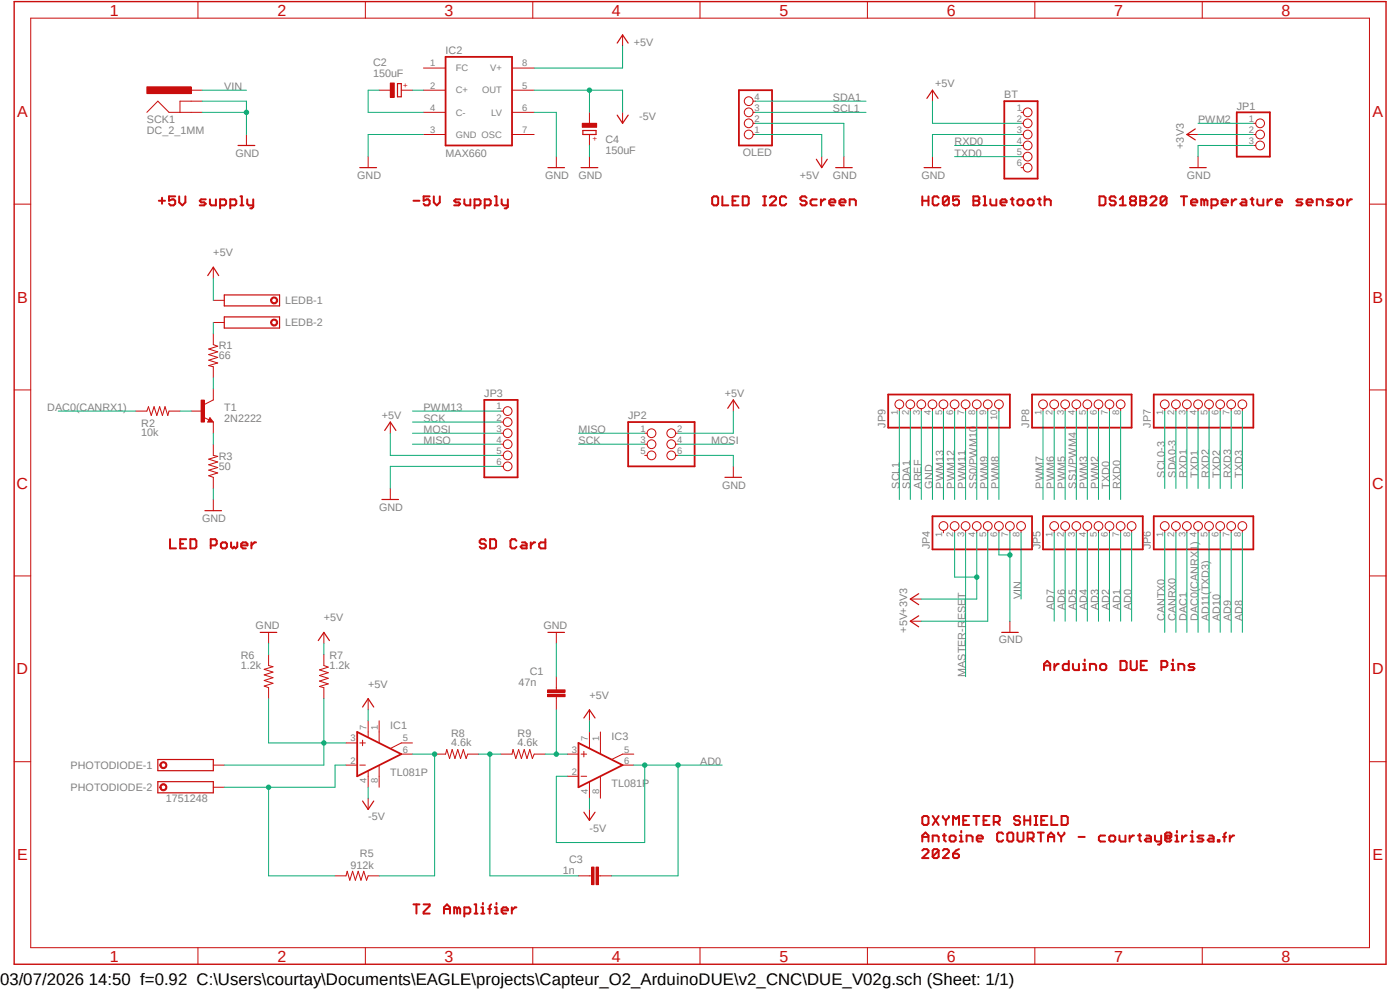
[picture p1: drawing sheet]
<svg xmlns="http://www.w3.org/2000/svg" width="297mm" height="210mm" viewBox="0 0 297 210" stroke-linecap="round" stroke-linejoin="round" font-family="sans-serif">
<path d="M2.7 0l291.7 204.9M294.4 0l-291.7 204.9" fill="none" stroke="#fff" stroke-width=".21"/>
<g fill="none" stroke="#c90d0c" stroke-width=".42">
<path d="M33.7 42.6h1.3M34.4 42v1.2M37.2 41.7h-1.3v.9l.6-.3h.3l.4 .3v.6l-.4 .4h-.6l-.3-.4M38 41.7v1.2l.7 .7 .6-.7v-1.2M43.6 42.3h-.9l-.3 .3 .3 .3h.6l.3 .3-.3 .4h-.9M44.5 42.3v.9l.3 .4h1v-1.3M46.7 43.6h.9l.4-.4v-.6l-.4-.3h-.9v1.9M48.9 43.6h.9l.3-.4v-.6l-.3-.3h-.9v1.9M51 43.6h.6M51 41.7h.3v1.9M52.5 42.3v.9l.2 .4h1M53.7 42.3v1.6l-.3 .3h-.3"/>
<path d="M87.7 42.6h1.3M91.1 41.7h-1.2v.9l.6-.3h.3l.3 .3v.6l-.3 .4h-.6l-.3-.4M92 41.7v1.2l.7 .7 .6-.7v-1.2M97.6 42.3h-.9l-.3 .3 .3 .3h.6l.3 .3-.3 .4h-.9M98.5 42.3v.9l.3 .4h1v-1.3M100.7 43.6h.9l.3-.4v-.6l-.3-.3h-.9v1.9M102.8 43.6h1l.3-.4v-.6l-.3-.3h-1v1.9M105 41.7h.3v1.9M105 43.6h.6M106.4 42.3v.9l.4 .4h.9M107.7 42.3v1.6l-.3 .3h-.3M151.1 42l.3-.3h.7l.3 .3v1.2l-.3 .4h-.7l-.3-.4z"/>
<path d="M153.2 41.7v1.9h1.3M155.4 42.6h.6M156.7 41.7h-1.3v1.9h1.3M157.6 41.7h.9l.3 .3v1.2l-.3 .4h-.9zM161.9 43.6h.6M161.9 41.7h.6M162.2 41.7v1.9M163.3 42l.4-.3h.6l.3 .3v.3l-1.3 1.3h1.3M166.8 42l-.3-.3h-.7l-.3 .3v1.2l.3 .4h.7l.3-.4M171.1 42l-.3-.3h-.7l-.3 .3v.3l.3 .3h.7l.3 .3v.3l-.3 .4h-.7l-.3-.4M173.3 42.3h-1l-.3 .3v.6l.3 .4h1M174.2 42.3v1.3"/>
<path d="M175.1 42.3h-.3l-.6 .6M175.9 42.9h1.3v-.3l-.3-.3h-.6l-.4 .3v.6l.4 .4h.6M178.1 42.9h1.3v-.3l-.3-.3h-.7l-.3 .3v.6l.3 .4h.7M180.3 43.6v-1.3h.9l.4 .3v1M195.7 42.6h1.3M195.7 41.7v1.9M197 41.7v1.9M199.1 42l-.3-.3h-.6l-.3 .3v1.2l.3 .4h.6l.3-.4M201.3 42v1.2l-.3 .4h-.7l-.3-.4M201.3 42l-.3-.3h-.7l-.3 .3v1.2M201.3 42l-1.3 1.2M203.5 41.7h-1.3v.9l.6-.3h.3l.4 .3v.6l-.4 .4h-.6l-.3-.4"/>
<path d="M206.5 41.7h1l.3 .3v.3l-.3 .3 .3 .3v.3l-.3 .4h-1zM206.5 42.6h1M208.7 43.6h.6M208.7 41.7h.3v1.9M210.1 42.3v.9l.3 .4h1v-1.3M212.3 42.9h1.2v-.3l-.3-.3h-.6l-.3 .3v.6l.3 .4h.6M214.4 42.3h.7M214.8 42v1.2l.3 .4M215.9 42.6l.3-.3h.6l.3 .3v.6l-.3 .4h-.6l-.3-.4zM218 42.6l.4-.3h.6l.3 .3v.6l-.3 .4h-.6l-.4-.4zM220.2 42.3h.6M220.5 42v1.2l.3 .4"/>
<path d="M221.6 42.6l.4-.3h.6l.3 .3v1M221.6 41.7v1.9M233.3 41.7h.9l.3 .3v1.2l-.3 .4h-.9zM236.7 42l-.3-.3h-.7l-.3 .3v.3l.3 .3h.7l.3 .3v.3l-.3 .4h-.7l-.3-.4M237.6 43.6h1.2M237.6 42.3l.6-.6v1.9M240 42.6l-.3-.3v-.3l.3-.3h.7l.3 .3v.3l-.3 .3M240 42.6l-.3 .3v.3l.3 .4h.7l.3-.4v-.3l-.3-.3M240 42.6h.7M241.9 41.7h1l.3 .3v.3l-.3 .3 .3 .3v.3l-.3 .4h-1zM241.9 42.6h1M244.1 42l.3-.3h.6l.3 .3v.3l-1.2 1.3h1.2"/>
<path d="M247.5 42v1.2l-.3 .4h-.7l-.3-.4M247.5 42l-.3-.3h-.7l-.3 .3v1.2M247.5 42l-1.3 1.2M250.5 41.7h1.3M251.2 41.7v1.9M252.7 42.9h1.3v-.3l-.3-.3h-.7l-.3 .3v.6l.3 .4h.7M255.5 42.6l-.3-.3h-.4v1.3M255.5 42.6v1M255.5 42.6l.3-.3 .4 .3v1M257 43.6h1l.3-.4v-.6l-.3-.3h-1v1.9M259.2 42.9h1.3v-.3l-.4-.3h-.6l-.3 .3v.6l.3 .4h.6M261.3 42.3v1.3"/>
<path d="M262.3 42.3h-.3l-.7 .6M263.5 42.3h.6l.3 .3v1h-.9l-.4-.4 .4-.3h.9M265.3 42.3h.6M265.6 42v1.2l.3 .4M266.7 42.3v.9l.4 .4h.9v-1.3M268.9 42.3v1.3M269.9 42.3h-.4l-.6 .6M270.7 42.9h1.3v-.3l-.3-.3h-.7l-.3 .3v.6l.3 .4h.7M276.3 42.3h-1l-.3 .3 .3 .3h.7l.3 .3-.3 .4h-1M277.2 42.9h1.3v-.3l-.3-.3h-.7l-.3 .3v.6l.3 .4h.7M279.4 43.6v-1.3h.9l.3 .3v1M282.8 42.3h-.9l-.4 .3 .4 .3h.6l.3 .3-.3 .4h-1"/>
<path d="M283.7 42.6l.3-.3h.6l.3 .3v.6l-.3 .4h-.6l-.3-.4zM285.8 42.3v1.3M286.8 42.3h-.3l-.7 .6M36.1 114.4v1.9h1.2M38.2 115.4h.7M39.5 114.4h-1.3v1.9h1.3M40.4 114.4h1l.3 .3v1.3l-.3 .3h-1zM44.7 115.7h1l.3-.3v-.7l-.3-.3h-1v1.9M46.9 115.4l.3-.3h.6l.3 .3v.6l-.3 .3h-.6l-.3-.3zM49 115.1v.9l.4 .3 .3-.3 .3 .3 .3-.3v-.9M51.2 115.7h1.3v-.3l-.3-.3h-.7l-.3 .3v.6l.3 .3h.7M53.3 115.1v1.2"/>
<path d="M54.3 115.1h-.3l-.7 .6M103.1 114.7l-.4-.3h-.6l-.3 .3v.4l.3 .3h.6l.4 .3v.3l-.4 .3h-.6l-.3-.3M104 114.4h.9l.3 .3v1.3l-.3 .3h-.9zM109.6 114.7l-.4-.3h-.6l-.3 .3v1.3l.3 .3h.6l.4-.3M110.7 115.1h.7l.3 .3v.9h-1l-.3-.3 .3-.3h1M112.6 115.1v1.2M113.5 115.1h-.3l-.6 .6M115.7 114.4v1.9h-1l-.3-.3v-.6l.3-.3h1M230.1 139.9v.3M248.8 139.9v.3M221.5 142.2v-1.4l.7-.6 .6 .6v1.4M221.5 141.2h1.3"/>
<path d="M223.7 140.8v1.4M224.6 140.8h-.3l-.6 .7M226.7 140.2v2h-.9l-.3-.4v-.6l.3-.4h.9M227.6 140.8v1l.4 .4h.9v-1.4M229.8 140.8h.3v1.4M229.8 142.2h.6M231.2 142.2v-1.4h1l.3 .4v1M233.7 140.8h.7l.3 .4v.6l-.3 .4h-.7l-.3-.4v-.6zM237.7 140.2h1l.3 .3v1.3l-.3 .4h-1zM239.9 140.2v1.6l.3 .4h.6l.4-.4v-1.6M242 141.2h.7M243.3 140.2h-1.3v2h1.3"/>
<path d="M246.4 141.5h.9l.3-.3v-.7l-.3-.3h-.9v2M248.5 140.8h.3v1.4M248.5 142.2h.7M250 142.2v-1.4h.9l.3 .4v1M253.4 140.8h-1l-.3 .4 .3 .3h.7l.3 .3-.3 .4h-1M195.7 173.4l.3-.3h.6l.4 .3v1.3l-.4 .3h-.6l-.3-.3zM195.7 178.5v-1.3l.6-.6 .7 .6v1.3M195.7 177.5h1.3M197.9 178.5v-1.3h.9l.3 .3v1M197.9 173.1l1.2 1.9M199.1 173.1l-1.2 1.9M200 173.1v.3l.7 .6"/>
<path d="M200 177.2h.7M200.3 176.9v1.3l.4 .3M200.7 174v1M201.3 173.1v.3l-.6 .6M201.8 177.2h.6l.3 .3v.7l-.3 .3h-.6l-.3-.3v-.7zM202.2 175v-1.9l.6 .6 .7-.6v1.9M203.6 177.2h.3v1.3M203.6 178.5h.7M203.9 176.3v.3M204.3 174h.7M205.1 178.5v-1.3h.9l.3 .3v1M205.6 173.1h-1.3v1.9h1.3"/>
<path d="M206.5 173.1h1.3M207.1 173.1v1.9M207.2 177.9h1.3v-.4l-.3-.3h-.7l-.3 .3v.7l.3 .3h.7M208.7 174h.6M209.9 173.1h-1.2v1.9h1.2M210.8 174.4h1l.3-.4v-.6l-.3-.3h-1v1.9M211.5 174.4l.6 .6M212.8 176.9l-.3-.3h-.7l-.3 .3v1.3l.3 .3h.7l.3-.3M213.7 176.9l.3-.3h.7l.3 .3v1.3l-.3 .3h-.7l-.3-.3zM215.9 176.6v1.6l.3 .3h.6l.3-.3v-1.6M216.4 173.4l-.3-.3h-.6l-.4 .3v.3l.4 .3h.6l.3 .4v.3l-.3 .3h-.6l-.4-.3M217.3 174h1.3"/>
<path d="M217.3 173.1v1.9M218 177.9h1l.3-.4v-.6l-.3-.3h-1v1.9M218.6 173.1v1.9M218.7 177.9l.6 .6M219.5 173.1h.6M219.5 175h.6M219.8 173.1v1.9M220.2 176.6h1.2M220.8 176.6v1.9M220.9 174h.6M222.2 173.1h-1.3v1.9h1.3M222.3 177.5h1.3"/>
<path d="M222.3 178.5v-1.3l.7-.6 .6 .6v1.3M223.1 173.1v1.9h1.3M224.5 176.6v.3l.6 .6M225.1 177.5v1M225.2 173.1h1l.3 .3v1.3l-.3 .3h-1zM225.8 176.6v.3l-.7 .6M228.8 177.5h1.3M234.4 177.2h-.9l-.4 .3v.7l.4 .3h.9M235.6 177.2h.7l.3 .3v.7l-.3 .3h-.7l-.3-.3v-.7zM237.5 177.2v1l.3 .3h1v-1.3M239.6 177.2v1.3M240.6 177.2h-.3l-.7 .7"/>
<path d="M241.4 177.2h.7M241.8 176.9v1.3l.3 .3M243.2 177.2h.6l.4 .3v1h-1l-.3-.3 .3-.3h1M245 177.2v1l.4 .3h.9M246.3 177.2v1.7l-.3 .3h-.3M247.5 177.2h.7v.7h-.7zM248.2 177.9l.3-.4v-.6l-.3-.3h-.7l-.3 .3v1.3l.3 .3h.7l.3-.3M249.3 177.2h.4v1.3M249.3 178.5h.7M249.7 176.3v.3M250.8 177.2v1.3M251.8 177.2h-.3l-.7 .7"/>
<path d="M252.6 177.2h.3v1.3M252.6 178.5h.6M252.9 176.3v.3M255.3 177.2h-.9l-.4 .3 .4 .4h.6l.3 .3-.3 .3h-1M256.5 177.2h.7l.3 .3v1h-1l-.3-.3 .3-.3h1M258.4 178.2h.3v.3h-.3zM259.5 177.5h.6M260.1 176.6l-.3 .3v1.6M260.9 177.2v1.3M261.8 177.2h-.3l-.6 .7M87.7 191.9h1.3M88.3 191.9v1.9"/>
<path d="M89.9 191.9h1.2v.3l-1.2 1.3v.3h1.2M94.2 193.8v-1.3l.6-.6 .7 .6v1.3M94.2 192.8h1.3M97 192.8l-.3-.3h-.3v1.3M97 192.8v1M97 192.8l.3-.3 .3 .3v1M98.5 193.8h1l.3-.3v-.7l-.3-.3h-1v1.9M100.7 191.9h.3v1.9M100.7 193.8h.6M102.1 193.8h.6M102.1 192.5h.3v1.3M102.4 191.6v.3"/>
<path d="M103.5 192.8h.7M104.2 191.9l-.3 .3v1.6M105 193.8h.6M105 192.5h.3v1.3M105.3 191.6v.3M106.4 193.1h1.3v-.3l-.3-.3h-.6l-.4 .3v.7l.4 .3h.6M108.6 192.5v1.3M109.6 192.5h-.4l-.6 .6M195.7 180.4l.3-.3h.6l.4 .3v.4l-1.3 1.2h1.3M199.1 180.4l-.3-.3h-.6l-.3 .3v1.3M199.1 180.4v1.3l-.3 .3h-.6l-.3-.3M199.1 180.4l-1.2 1.3"/>
<path d="M200 180.4l.3-.3h.7l.3 .3v.4l-1.3 1.2h1.3M202.2 181.1h.9l.4 .3v.3l-.4 .3h-.6l-.3-.3zM203.5 180.1l-.7 .3-.6 .7"/>
</g>
<path d="M3 .3h291v204.3h-291z" fill="none" stroke="#c90d0c" stroke-width=".3"/>
<g fill="none" stroke="#c90d0c" stroke-width=".21">
<path d="M6.5 3.9h284v197.1h-284zM42 .3v3.6M77.5 .3v3.6M113 .3v3.6M148.5 .3v3.6M184 .3v3.6M219.5 .3v3.6M255.1 .3v3.6M3 43.3h3.5M290.5 43.3h3.5M3 82.7h3.5M290.5 82.7h3.5"/>
<path d="M3 122.2h3.5M193.1 131.8h2.4M193.1 127.1h2.4M214.2 131.8v2.4M290.5 122.2h3.5M3 161.6h3.5M290.5 161.6h3.5M42 201v3.6M77.5 201v3.6M113 201v3.6M148.5 201v3.6M184 201v3.6"/>
<path d="M219.5 201v3.6M255.1 201v3.6"/>
</g>
<path d="M47.6 62.6h11.7v2.3h-11.7zM194.9 130.6l-1.8 1.2 1.8 1.2M194.9 125.9l-1.8 1.2 1.8 1.2M212.5 134.2h3.5" fill="none" stroke="#c90d0c" stroke-width=".25"/>
<path d="M57.7 63.1a.75 .75 0 0 1 1.2 .4 .75 .75 0 0 1-.6 1 .75 .75 0 0 1-.9-.8h.2a.51 .51 0 0 1 .7-.5 .51 .51 0 0 1 .2 .8 .51 .51 0 0 1-.8 0l-.1-.3h-.2z" fill-rule="evenodd" fill="#c90d0c"/>
<path d="M45.3 63.7h2.3M57.7 63.1a.75 .75 0 0 1 1.2 .4 .75 .75 0 0 1-.6 1 .75 .75 0 0 1-.9-.8h.2a.51 .51 0 0 1 .7-.5 .51 .51 0 0 1 .2 .8 .51 .51 0 0 1-.8 0l-.1-.3h-.2z" fill="none" stroke="#c90d0c" stroke-width=".21"/>
<path d="M47.6 67.2h11.7v2.4h-11.7z" fill="none" stroke="#c90d0c" stroke-width=".25"/>
<path d="M57.7 67.8a.75 .75 0 0 1 1.1 .4 .75 .75 0 0 1-.5 1 .75 .75 0 0 1-.9-.8h.2a.51 .51 0 0 1 .7-.5 .51 .51 0 0 1 .2 .8 .51 .51 0 0 1-.8 0l-.1-.3h-.2z" fill-rule="evenodd" fill="#c90d0c"/>
<path d="M45.3 68.4h2.3M57.7 67.8a.75 .75 0 0 1 1.1 .4 .75 .75 0 0 1-.5 1 .75 .75 0 0 1-.9-.8h.2a.51 .51 0 0 1 .7-.5 .51 .51 0 0 1 .2 .8 .51 .51 0 0 1-.8 0l-.1-.3h-.2zM28.8 87.2h2.4l.3-.9 .6 1.8 .6-1.8 .6 1.8 .6-1.8 .6 1.8 .5-1.8 .6 1.8 .3-.9h2.3M43.2 88.5l1.1 .6M44.5 88.6l.8 .9h-1.2zM45.3 84.8l-2 1" fill="none" stroke="#c90d0c" stroke-width=".21"/>
<path d="M44.5 89.1l.2 .2h-.4l.2-.4 .5 .5h-.7" fill="none" stroke="#c90d0c" stroke-width=".25"/>
<path d="M42.7 84.9h.6v4.6h-.6z" fill-rule="evenodd" fill="#c90d0c"/>
<g fill="none" stroke="#c90d0c" stroke-width=".21">
<path d="M45.3 56.7v2.3M45.3 70.8v2.3l.9 .3-1.9 .6 1.9 .6-1.9 .6 1.9 .6-1.9 .6 1.9 .6-1.9 .6 1 .2v2.3M40.6 87.2h2.3M42.7 84.9h.6v4.6h-.6zM45.3 82.5v2.3M45.3 89.5v2.4M45.3 94.2v2.4l.9 .2-1.9 .6 1.9 .6-1.9 .6 1.9 .6-1.9 .5 1.9 .6-1.9 .6 1 .4v2.3M45.3 106v2.3M57 134.2v2.3M73.4 157.6h2.4M76.3 157.6h1.2M76.9 157v1.2"/>
<path d="M78.1 148.2v2.4M78.1 152.9v3.5M80.4 152.9v4.7M85.1 160h2.4M87.5 157.6h-2.4l-2.2 1.1M73.4 162.3h2.4M76.3 162.3h1.2M78.1 163.6v3.4M78.1 169.3v2.4M80.4 162.4v4.6"/>
</g>
<path d="M44.1 58.5l1.2-1.8 1.1 1.8M43.5 108.3h3.5M55.2 134.2h3.5M76.9 150l1.2-1.8 1.2 1.8M33.5 161.1h11.8v2.4h-11.8zM76.9 169.9l1.2 1.8 1.2-1.8" fill="none" stroke="#c90d0c" stroke-width=".25"/>
<path d="M75.8 155.3l9.3 4.7-9.3 4.7z" fill="none" stroke="#c90d0c" stroke-width=".38"/>
<path d="M34.2 161.7a.75 .75 0 0 1 1.2 .4 .75 .75 0 0 1-.6 1 .75 .75 0 0 1-.9-.8h.3a.52 .52 0 0 1 .7-.4 .52 .52 0 0 1 .1 .8 .52 .52 0 0 1-.8-.1v-.3h-.3z" fill-rule="evenodd" fill="#c90d0c"/>
<path d="M34.2 161.7a.75 .75 0 0 1 1.2 .4 .75 .75 0 0 1-.6 1 .75 .75 0 0 1-.9-.8h.3a.52 .52 0 0 1 .7-.4 .52 .52 0 0 1 .1 .8 .52 .52 0 0 1-.8-.1v-.3h-.3zM45.3 162.3h2.3" fill="none" stroke="#c90d0c" stroke-width=".21"/>
<path d="M33.5 165.8h11.8v2.4h-11.8z" fill="none" stroke="#c90d0c" stroke-width=".25"/>
<path d="M34.2 166.4a.75 .75 0 0 1 1.2 .3 .75 .75 0 0 1-.6 1 .75 .75 0 0 1-.9-.7h.3a.52 .52 0 0 1 .7-.4 .52 .52 0 0 1 .1 .8 .52 .52 0 0 1-.8-.1v-.3h-.3z" fill-rule="evenodd" fill="#c90d0c"/>
<g fill="none" stroke="#c90d0c" stroke-width=".21">
<path d="M120.4 160h2.3M123.3 160h1.2M123.9 159.4v1.2M125.1 155.3v3.4M127.4 155.3v4.6M134.5 160h-2.4l-2.3 1.1M34.2 166.4a.75 .75 0 0 1 1.2 .3 .75 .75 0 0 1-.6 1 .75 .75 0 0 1-.9-.7h.3a.52 .52 0 0 1 .7-.4 .52 .52 0 0 1 .1 .8 .52 .52 0 0 1-.8-.1v-.3h-.3zM45.3 167h2.3M120.4 164.7h2.3M123.3 164.7h1.2M125.1 165.9v3.4M127.4 164.7v4.6"/>
<path d="M132.1 162.3h2.4M125.1 185.8h.4M126.9 185.8h.5"/>
</g>
<path d="M122.7 157.6l9.4 4.7-9.4 4.7z" fill="none" stroke="#c90d0c" stroke-width=".38"/>
<path d="M126.4 183.9h.6v3.8h-.6z" fill-rule="evenodd" fill="#c90d0c"/>
<path d="M126.4 183.9h.6v3.8h-.6z" fill="none" stroke="#c90d0c" stroke-width=".21"/>
<path d="M125.5 183.9h.5v3.8h-.5z" fill-rule="evenodd" fill="#c90d0c"/>
<g fill="none" stroke="#c90d0c" stroke-width=".21">
<path d="M57 138.9v2.3l.9 .2-1.9 .6 1.9 .6-1.9 .6 1.9 .6-1.9 .6 1.9 .5-1.9 .6 1 .4v2.3M68.7 138.9v2.3l.9 .3-1.8 .6 1.8 .6-1.8 .6 1.8 .6-1.8 .6 1.8 .6-1.8 .5 .9 .3v2.3M68.7 134.2v2.3M92.2 160h2.3l.3-1 .6 1.9 .5-1.9 .6 1.9 .6-1.9 .6 1.9 .6-1.9 .6 1.9 .3-.9h2.4M106.3 160h2.3l.2-1 .6 1.9 .6-1.9 .6 1.9 .6-1.9 .6 1.9 .6-1.9 .5 1.9 .4-.9h2.4M118 145.9v.4M118 147.7v.5M125.1 150.6v2.3M125.1 171.7v2.3M71.1 185.8h2.3l.3-1 .5 1.9 .6-1.9 .6 1.9 .6-1.9 .6 1.9 .6-1.9 .6 1.9 .3-.9h2.3M122.7 185.8h2.4M125.5 183.9h.5v3.8h-.5z"/>
<path d="M127.4 185.8h2.4"/>
</g>
<path d="M67.5 135.9l1.2-1.7 1.2 1.7M123.9 152.3l1.2-1.7 1.1 1.7M123.9 172.3l1.2 1.7 1.1-1.7" fill="none" stroke="#c90d0c" stroke-width=".25"/>
<path d="M116.2 147.3h3.7v.5h-3.7z" fill-rule="evenodd" fill="#c90d0c"/>
<path d="M116.2 147.3h3.7v.5h-3.7z" fill="none" stroke="#c90d0c" stroke-width=".21"/>
<path d="M116.2 146.3h3.7v.6h-3.7z" fill-rule="evenodd" fill="#c90d0c"/>
<g fill="none" stroke="#c90d0c" stroke-width=".21">
<path d="M89.8 14.4h4.7M89.8 19.1h4.7M108.6 14.4h4.7M108.6 19.1h4.7M89.8 28.5h4.7M89.8 23.8h4.7M108.6 28.5h4.7M108.6 23.8h4.7M251.8 28.5h2.4M254.2 33.2v2.4M265.9 26.2h.5M265.9 28.5h.5"/>
<path d="M265.9 30.9h.5M118 134.2v2.3M116.2 146.3h3.7v.6h-3.7zM118 143.6v2.3M118 148.2v2.4"/>
<circle cx="267.3" cy="26.2" r=".93"/>
<circle cx="267.3" cy="28.5" r=".93"/>
<circle cx="267.3" cy="30.9" r=".93"/>
</g>
<path d="M84.3 17.7h.8v2.8h-.8zM252.4 35.6h3.5M253.6 27.3l-1.8 1.2 1.8 1.2M116.2 134.2h3.6" fill="none" stroke="#c90d0c" stroke-width=".25"/>
<path d="M94.5 12.1h14.1v18.8h-14.1zM262.4 23.8h7v9.4h-7z" fill="none" stroke="#c90d0c" stroke-width=".38"/>
<path d="M82.8 17.6h.9v3.1h-.9z" fill-rule="evenodd" fill="#c90d0c"/>
<path d="M80.4 19.1h2.4M82.8 17.6h.9v3.1h-.9zM85.1 19.1h2.4" fill="none" stroke="#c90d0c" stroke-width=".21"/>
<path d="M123.7 27.7h2.7v.8h-2.7z" fill="none" stroke="#c90d0c" stroke-width=".25"/>
<path d="M123.5 26.2h3.1v.8h-3.1z" fill-rule="evenodd" fill="#c90d0c"/>
<path d="M132.1 7.4v2.3M31.2 23.8l2.3-2.3 2.4 2.3h4.7M40.6 21.5h-2.4v2.3M78.1 33.2v2.4M118 33.2v2.4M123.5 26.2h3.1v.8h-3.1zM125.1 23.8v2.4M125.1 28.5v2.4M125.1 33.2v2.4M132.1 23.8v2.4" fill="none" stroke="#c90d0c" stroke-width=".21"/>
<path d="M130.9 9.1l1.2-1.7 1.2 1.7M76.3 35.6h3.6M116.2 35.6h3.6M123.3 35.6h3.5M130.9 24.4l1.2 1.8 1.2-1.8" fill="none" stroke="#c90d0c" stroke-width=".25"/>
<path d="M31.2 18.4h9.4v1.5h-9.4z" fill-rule="evenodd" fill="#c90d0c"/>
<g fill="none" stroke="#c90d0c" stroke-width=".21">
<path d="M31.2 18.4h9.4v1.5h-9.4zM40.6 19.1h2.3M197.8 19.1v2.4M40.6 21.5h2.3M40.6 23.8h2.3M52.3 28.5v2.4M159.8 21.5h.5M159.8 23.8h.5M159.8 26.2h.5M159.8 28.5h.5M174.3 33.2v2.4M179 33.2v2.4"/>
<path d="M197.8 33.2v2.4M216.6 23.8h.5M216.6 26.2h.5M216.6 28.5h.5M216.6 30.9h.5M216.6 33.2h.5M216.6 35.6h.5M82.8 89.5v2.4M106.3 91.9h.5M106.3 94.2h.5M106.3 96.6h.5M106.3 87.2h.5"/>
<path d="M106.3 89.5h.5M106.3 98.9h.5M136.8 91.9h.5M136.8 94.2h.5M136.8 96.6h.5M143.3 91.9h.5M143.3 94.2h.5M143.3 96.6h.5M155.6 84.8v2.4M155.6 98.9v2.4M190.8 86.7v.5M193.1 86.7v.5"/>
<path d="M195.5 86.7v.5M197.8 86.7v.5M200.2 86.7v.5M202.5 86.7v.5M204.9 86.7v.5M207.2 86.7v.5M209.5 86.7v.5M211.9 86.7v.5M221.3 86.7v.5M223.6 86.7v.5M226 86.7v.5M228.3 86.7v.5"/>
<path d="M230.7 86.7v.5M233 86.7v.5M235.4 86.7v.5M237.7 86.7v.5M247.1 86.7v.5M249.5 86.7v.5M251.8 86.7v.5M254.2 86.7v.5M256.5 86.7v.5M258.9 86.7v.5M261.2 86.7v.5M263.6 86.7v.5"/>
<path d="M82.8 103.6v2.4M200.2 112.5v.5M202.5 112.5v.5M204.9 112.5v.5M207.2 112.5v.5M209.5 112.5v.5M211.9 112.5v.5M214.2 112.5v.5M216.6 112.5v.5M223.6 112.5v.5M226 112.5v.5M228.3 112.5v.5"/>
<path d="M230.7 112.5v.5M233 112.5v.5M235.4 112.5v.5M237.7 112.5v.5M240.1 112.5v.5M247.1 112.5v.5M249.5 112.5v.5M251.8 112.5v.5M254.2 112.5v.5M256.5 112.5v.5M258.9 112.5v.5M261.2 112.5v.5"/>
<path d="M263.6 112.5v.5"/>
<circle cx="158.8" cy="28.5" r=".93"/>
<circle cx="158.8" cy="23.8" r=".93"/>
<circle cx="158.8" cy="21.5" r=".93"/>
<circle cx="158.8" cy="26.2" r=".93"/>
<circle cx="218" cy="35.6" r=".93"/>
<circle cx="218" cy="33.2" r=".93"/>
<circle cx="218" cy="28.5" r=".93"/>
<circle cx="218" cy="26.2" r=".93"/>
<circle cx="218" cy="23.8" r=".93"/>
<circle cx="218" cy="30.9" r=".93"/>
<circle cx="107.7" cy="89.5" r=".93"/>
<circle cx="107.7" cy="96.6" r=".93"/>
<circle cx="107.7" cy="87.2" r=".93"/>
<circle cx="107.7" cy="94.2" r=".93"/>
<circle cx="107.7" cy="98.9" r=".93"/>
<circle cx="107.7" cy="91.9" r=".93"/>
<circle cx="138.2" cy="96.6" r=".93"/>
<circle cx="138.2" cy="91.9" r=".93"/>
<circle cx="138.2" cy="94.2" r=".93"/>
<circle cx="142.4" cy="91.9" r=".93"/>
<circle cx="142.4" cy="94.2" r=".93"/>
<circle cx="142.4" cy="96.6" r=".93"/>
<circle cx="190.8" cy="85.8" r=".93"/>
<circle cx="193.1" cy="85.8" r=".93"/>
<circle cx="195.5" cy="85.8" r=".93"/>
<circle cx="197.8" cy="85.8" r=".93"/>
<circle cx="200.2" cy="85.8" r=".93"/>
<circle cx="202.5" cy="85.8" r=".93"/>
<circle cx="204.9" cy="85.8" r=".93"/>
<circle cx="207.2" cy="85.8" r=".93"/>
<circle cx="209.6" cy="85.8" r=".93"/>
<circle cx="211.9" cy="85.8" r=".93"/>
<circle cx="221.3" cy="85.8" r=".93"/>
<circle cx="223.6" cy="85.8" r=".93"/>
<circle cx="226" cy="85.8" r=".93"/>
<circle cx="228.3" cy="85.8" r=".93"/>
<circle cx="230.7" cy="85.8" r=".93"/>
<circle cx="233" cy="85.8" r=".93"/>
<circle cx="235.4" cy="85.8" r=".93"/>
<circle cx="237.7" cy="85.8" r=".93"/>
<circle cx="247.1" cy="85.8" r=".93"/>
<circle cx="249.5" cy="85.8" r=".93"/>
<circle cx="251.8" cy="85.8" r=".93"/>
<circle cx="254.2" cy="85.8" r=".93"/>
<circle cx="256.5" cy="85.8" r=".93"/>
<circle cx="258.9" cy="85.8" r=".93"/>
<circle cx="261.2" cy="85.8" r=".93"/>
<circle cx="263.6" cy="85.8" r=".93"/>
<circle cx="200.2" cy="111.6" r=".93"/>
<circle cx="202.5" cy="111.6" r=".93"/>
<circle cx="204.9" cy="111.6" r=".93"/>
<circle cx="207.2" cy="111.6" r=".93"/>
<circle cx="209.6" cy="111.6" r=".93"/>
<circle cx="211.9" cy="111.6" r=".93"/>
<circle cx="214.3" cy="111.6" r=".93"/>
<circle cx="216.6" cy="111.6" r=".93"/>
<circle cx="223.6" cy="111.6" r=".93"/>
<circle cx="226" cy="111.6" r=".93"/>
<circle cx="228.3" cy="111.6" r=".93"/>
<circle cx="230.7" cy="111.6" r=".93"/>
<circle cx="233" cy="111.6" r=".93"/>
<circle cx="235.4" cy="111.6" r=".93"/>
<circle cx="237.7" cy="111.6" r=".93"/>
<circle cx="240.1" cy="111.6" r=".93"/>
<circle cx="247.1" cy="111.6" r=".93"/>
<circle cx="249.5" cy="111.6" r=".93"/>
<circle cx="251.8" cy="111.6" r=".93"/>
<circle cx="254.2" cy="111.6" r=".93"/>
<circle cx="256.5" cy="111.6" r=".93"/>
<circle cx="258.9" cy="111.6" r=".93"/>
<circle cx="261.2" cy="111.6" r=".93"/>
<circle cx="263.6" cy="111.6" r=".93"/>
</g>
<path d="M50.5 30.9h3.6M173.2 33.8l1.1 1.8 1.2-1.8M177.3 35.6h3.5M196 35.6h3.6M196.6 20.9l1.2-1.8 1.2 1.8M81.6 91.3l1.2-1.8 1.2 1.8M154.4 86.6l1.2-1.8 1.2 1.8M81 106h3.5M153.8 101.3h3.5" fill="none" stroke="#c90d0c" stroke-width=".25"/>
<path d="M156.8 19.1h7v11.8h-7zM213.1 21.5h7v16.4h-7zM102.7 84.8h7.1v16.5h-7.1zM133.3 89.5h14.1v9.4h-14.1zM188.4 83.7h25.8v7h-25.8zM218.9 83.7h21.2v7h-21.2zM244.8 83.7h21.1v7h-21.1zM197.8 109.5h21.1v7h-21.1zM221.3 109.5h21.1v7h-21.1zM244.8 109.5h21.1v7h-21.1z" fill="none" stroke="#c90d0c" stroke-width=".38"/>
<g fill="none" stroke="#0dab76" stroke-width=".21">
<path d="M132.1 9.7v4.7h-18.8M160.3 28.5h14v4.7M197.8 21.5v4.7h18.8M45.3 59v4.7M82.8 91.9v4.7h23.5M155.6 87.2v4.7h-11.8M197.8 87.2v18.8M209.5 113v18.8h-14M211.9 113v4.7h2.3M214.2 113v18.8M68.7 136.5v2.4M78.1 150.6v2.3"/>
<path d="M125.1 152.9v2.4"/>
</g>
<circle cx="214.2" cy="117.7" r=".46" fill="#0dab76"/>
<g fill="none" stroke="#0dab76" stroke-width=".21">
<path d="M42.9 23.8h9.4M42.9 21.5h9.4v7M89.8 28.5h-11.7v4.7M113.3 23.8h4.7v9.4M125.1 30.9v2.3M265.9 30.9h-11.7v2.3M45.3 103.6v2.4M57 136.5v2.4M118 136.5v7.1"/>
<circle cx="214.2" cy="117.7" r=".46"/>
</g>
<circle cx="52.3" cy="23.8" r=".46" fill="#0dab76"/>
<g fill="none" stroke="#0dab76" stroke-width=".21">
<path d="M42.9 19.1h9.4M160.3 26.2h18.7v7M216.6 28.5h-18.8v4.7M106.3 98.9h-23.5v4.7M143.8 96.6h11.8v2.3M202.5 113v9.4h4.7M207.2 113v14.1h-11.7M216.6 113v14.1"/>
<circle cx="52.3" cy="23.8" r=".46"/>
</g>
<circle cx="207.2" cy="122.4" r=".46" fill="#0dab76"/>
<g fill="none" stroke="#0dab76" stroke-width=".21">
<path d="M160.3 21.5h23.4M160.3 23.8h23.4M202.5 30.9h14.1M202.5 33.2h14.1M254.2 28.5h11.7M254.2 26.2h11.7M190.8 87.2v18.8M193.1 87.2v18.8M202.5 87.2v18.8M204.9 87.2v18.8M209.5 87.2v18.8M211.9 87.2v18.8"/>
<path d="M221.3 87.2v18.8M223.6 87.2v18.8M226 87.2v18.8M228.3 87.2v18.8M233 87.2v18.8M235.4 87.2v18.8M237.7 87.2v18.8M247.1 87.2v16.4M249.5 87.2v16.4M254.2 87.2v16.4M256.5 87.2v16.4M258.9 87.2v16.4"/>
<path d="M261.2 87.2v16.4M263.6 87.2v16.4M223.6 113v18.8M226 113v18.8M228.3 113v18.8M230.7 113v18.8M233 113v18.8M235.4 113v18.8M237.7 113v18.8M240.1 113v18.8M134.5 162.3h18.7M136.8 162.3v16.4h-18.8v-14h2.4"/>
<path d="M143.8 162.3v23.5h-14"/>
<circle cx="207.2" cy="122.4" r=".46"/>
</g>
<circle cx="136.8" cy="162.3" r=".46" fill="#0dab76"/>
<circle cx="136.8" cy="162.3" r=".46" fill="none" stroke="#0dab76" stroke-width=".21"/>
<circle cx="143.8" cy="162.3" r=".46" fill="#0dab76"/>
<g fill="none" stroke="#0dab76" stroke-width=".21">
<path d="M113.3 19.1h18.8v4.7M125.1 19.1v4.7M45.3 68.4v2.4M12.4 87.2h16.4M38.2 87.2h2.4M45.3 80.1v2.4M45.3 91.9v2.3M87.5 87.2h18.8M195.5 87.2v18.8M200.2 87.2v18.8M207.2 87.2v18.8M230.7 87.2v18.8"/>
<path d="M251.8 87.2v16.4M204.9 113v30.6M247.1 113v21.2M249.5 113v21.2M251.8 113v21.2M254.2 113v21.2M256.5 113v21.2M258.9 113v21.2M261.2 113v21.2M263.6 113v21.2M78.1 167v2.3M125.1 169.3v2.4"/>
<circle cx="143.8" cy="162.3" r=".46"/>
</g>
<circle cx="125.1" cy="19.1" r=".46" fill="#0dab76"/>
<g fill="none" stroke="#0dab76" stroke-width=".21">
<path d="M57 148.2v9.4h16.4M68.7 148.2v9.4"/>
<circle cx="125.1" cy="19.1" r=".46"/>
</g>
<circle cx="68.7" cy="157.6" r=".46" fill="#0dab76"/>
<g fill="none" stroke="#0dab76" stroke-width=".21">
<path d="M68.7 157.6v4.7h-21.1M87.5 160h4.7v25.8h-11.8"/>
<circle cx="68.7" cy="157.6" r=".46"/>
</g>
<circle cx="92.2" cy="160" r=".46" fill="#0dab76"/>
<g fill="none" stroke="#0dab76" stroke-width=".21">
<path d="M57 167v18.8M73.4 162.3h-2.3v4.7h-23.5"/>
<circle cx="92.2" cy="160" r=".46"/>
</g>
<circle cx="57" cy="167" r=".46" fill="#0dab76"/>
<g fill="none" stroke="#0dab76" stroke-width=".21">
<path d="M101.6 160h4.7M103.9 160v25.8M57 185.8h14.1"/>
<circle cx="57" cy="167" r=".46"/>
</g>
<circle cx="103.9" cy="160" r=".46" fill="#0dab76"/>
<g fill="none" stroke="#0dab76" stroke-width=".21">
<path d="M115.7 160h4.7M118 150.6v9.4M103.9 185.8h18.8"/>
<circle cx="103.9" cy="160" r=".46"/>
</g>
<circle cx="118" cy="160" r=".46" fill="#0dab76"/>
<g fill="none" stroke="#0dab76" stroke-width=".21">
<path d="M80.4 19.1h-2.3v4.7h11.7M87.5 19.1h2.3M87.5 94.2h18.8M87.5 91.9h18.8M87.5 89.5h18.8M122.7 94.2h14.1M122.7 91.9h14.1M143.8 94.2h11.8"/>
<circle cx="118" cy="160" r=".46"/>
</g>
<text font-size="3.6" x="0" y="208.9">03/07/2026 14:50 f=0.92 C:\Users\courtay\Documents\EAGLE\projects\Capteur_O2_ArduinoDUE\v2_CNC\DUE_V02g.sch (Sheet: 1/1)</text>
<g font-size="3.4" fill="#c90d0c">
<text x="23.3" y="3.3">1</text>
<text x="58.8" y="3.3">2</text>
<text x="94.3" y="3.3">3</text>
<text x="129.8" y="3.3">4</text>
<text x="165.4" y="3.3">5</text>
<text x="200.9" y="3.3">6</text>
<text x="236.3" y="3.3">7</text>
<text x="271.9" y="3.3">8</text>
<text x="3.6" y="24.8">A</text>
<text x="291.2" y="24.8">A</text>
<text x="3.6" y="64.2">B</text>
<text x="291.2" y="64.2">B</text>
<text x="3.5" y="103.6">C</text>
<text x="291.1" y="103.6">C</text>
<text x="3.5" y="143.1">D</text>
<text x="291.1" y="143.1">D</text>
<text x="3.6" y="182.5">E</text>
<text x="291.2" y="182.5">E</text>
<text x="23.3" y="204">1</text>
<text x="58.8" y="204">2</text>
<text x="94.3" y="204">3</text>
<text x="129.8" y="204">4</text>
<text x="165.4" y="204">5</text>
<text x="200.9" y="204">6</text>
<text x="236.3" y="204">7</text>
<text x="271.9" y="204">8</text>
</g>
<g font-size="2.3" fill="#808080">
<text x="94.5" y="11.5">IC2</text>
<text x="134.5" y="9.7">+5V</text>
<text x="79.2" y="16.3">150uF</text>
<text x="79.2" y="14">C2</text>
<text x="47.6" y="19.1">VIN</text>
<text x="176.7" y="21.5">SDA1</text>
<text x="176.7" y="23.8">SCL1</text>
<text x="198.4" y="18.4">+5V</text>
<text x="213.1" y="20.9">BT</text>
<text x="262.4" y="23.2">JP1</text>
<text x="31.2" y="28.5">DC_2_1MM</text>
<text x="31.2" y="26.2">SCK1</text>
<text x="135.6" y="25.5">-5V</text>
<text x="254.2" y="26.2">PWM2</text>
<text x="50" y="33.2">GND</text>
<text x="94.5" y="33.2">MAX660</text>
<text x="128.4" y="32.8">150uF</text>
<text x="128.4" y="30.4">C4</text>
<text x="157.6" y="33.1">OLED</text>
<text x="202.5" y="30.9">RXD0</text>
<text x="202.5" y="33.2">TXD0</text>
<text x="251.1" y="31.6" transform="rotate(-90 251.1 31.6)">+3V3</text>
<text x="75.8" y="37.9">GND</text>
<text x="115.6" y="37.9">GND</text>
<text x="122.7" y="37.9">GND</text>
<text x="169.7" y="37.9">+5V</text>
<text x="176.7" y="37.9">GND</text>
<text x="195.5" y="37.9">GND</text>
<text x="251.8" y="37.9">GND</text>
<text x="45.3" y="54.4">+5V</text>
<text x="60.5" y="64.6">LEDB-1</text>
<text x="60.5" y="69.3">LEDB-2</text>
<text x="46.4" y="76.2">66</text>
<text x="46.4" y="74.1">R1</text>
<text x="10" y="87.2">DAC0(CANRX1)</text>
<text x="47.6" y="89.5">2N2222</text>
<text x="47.6" y="87.2">T1</text>
<text x="81" y="88.9">+5V</text>
<text x="89.8" y="87.2">PWM13</text>
<text x="89.8" y="89.5">SCK</text>
<text x="102.7" y="84.3">JP3</text>
<text x="133.3" y="88.9">JP2</text>
<text x="153.8" y="84.2">+5V</text>
<text x="30" y="92.6">10k</text>
<text x="30" y="90.5">R2</text>
<text x="89.8" y="91.9">MOSI</text>
<text x="89.8" y="94.2">MISO</text>
<text x="122.7" y="94.2">SCK</text>
<text x="122.7" y="91.9">MISO</text>
<text x="150.9" y="94.2">MOSI</text>
<text x="187.8" y="90.7" transform="rotate(-90 187.8 90.7)">JP9</text>
<text x="218.4" y="90.7" transform="rotate(-90 218.4 90.7)">JP8</text>
<text x="244.2" y="90.7" transform="rotate(-90 244.2 90.7)">JP7</text>
<text x="46.4" y="99.7">50</text>
<text x="46.4" y="97.5">R3</text>
<text x="247.1" y="101.3" transform="rotate(-90 247.1 101.3)">SCL0-3</text>
<text x="249.5" y="101.3" transform="rotate(-90 249.5 101.3)">SDA0-3</text>
<text x="251.8" y="101.3" transform="rotate(-90 251.8 101.3)">RXD1</text>
<text x="254.2" y="101.3" transform="rotate(-90 254.2 101.3)">TXD1</text>
<text x="256.5" y="101.3" transform="rotate(-90 256.5 101.3)">RXD2</text>
<text x="258.9" y="101.3" transform="rotate(-90 258.9 101.3)">TXD2</text>
<text x="261.2" y="101.3" transform="rotate(-90 261.2 101.3)">RXD3</text>
<text x="263.6" y="101.3" transform="rotate(-90 263.6 101.3)">TXD3</text>
<text x="153.2" y="103.6">GND</text>
<text x="190.8" y="103.6" transform="rotate(-90 190.8 103.6)">SCL1</text>
<text x="193.1" y="103.6" transform="rotate(-90 193.1 103.6)">SDA1</text>
<text x="195.5" y="103.6" transform="rotate(-90 195.5 103.6)">AREF</text>
<text x="197.8" y="103.6" transform="rotate(-90 197.8 103.6)">GND</text>
<text x="200.2" y="103.6" transform="rotate(-90 200.2 103.6)">PWM13</text>
<text x="202.5" y="103.6" transform="rotate(-90 202.5 103.6)">PWM12</text>
<text x="204.8" y="103.6" transform="rotate(-90 204.8 103.6)">PWM11</text>
<text x="207.2" y="103.6" transform="rotate(-90 207.2 103.6)">SS0/PWM10</text>
<text x="209.5" y="103.6" transform="rotate(-90 209.5 103.6)">PWM9</text>
<text x="211.9" y="103.6" transform="rotate(-90 211.9 103.6)">PWM8</text>
<text x="221.3" y="103.6" transform="rotate(-90 221.3 103.6)">PWM7</text>
<text x="223.6" y="103.6" transform="rotate(-90 223.6 103.6)">PWM6</text>
<text x="226" y="103.6" transform="rotate(-90 226 103.6)">PWM5</text>
<text x="228.3" y="103.6" transform="rotate(-90 228.3 103.6)">SS1/PWM4</text>
<text x="230.7" y="103.6" transform="rotate(-90 230.7 103.6)">PWM3</text>
<text x="233" y="103.6" transform="rotate(-90 233 103.6)">PWM2</text>
<text x="235.4" y="103.6" transform="rotate(-90 235.4 103.6)">TXD0</text>
<text x="237.7" y="103.6" transform="rotate(-90 237.7 103.6)">RXD0</text>
<text x="42.9" y="110.7">GND</text>
<text x="80.4" y="108.3">GND</text>
<text x="197.2" y="116.5" transform="rotate(-90 197.2 116.5)">JP4</text>
<text x="220.7" y="116.5" transform="rotate(-90 220.7 116.5)">JP5</text>
<text x="244.2" y="116.5" transform="rotate(-90 244.2 116.5)">JP6</text>
<text x="68.7" y="131.8">+5V</text>
<text x="216.6" y="127.1" transform="rotate(-90 216.6 127.1)">VIN</text>
<text x="223.6" y="129.5" transform="rotate(-90 223.6 129.5)">AD7</text>
<text x="226" y="129.5" transform="rotate(-90 226 129.5)">AD6</text>
<text x="228.3" y="129.5" transform="rotate(-90 228.3 129.5)">AD5</text>
<text x="230.7" y="129.5" transform="rotate(-90 230.7 129.5)">AD4</text>
<text x="233" y="129.5" transform="rotate(-90 233 129.5)">AD3</text>
<text x="235.4" y="129.5" transform="rotate(-90 235.4 129.5)">AD2</text>
<text x="237.7" y="129.5" transform="rotate(-90 237.7 129.5)">AD1</text>
<text x="240.1" y="129.5" transform="rotate(-90 240.1 129.5)">AD0</text>
<text x="247.1" y="131.8" transform="rotate(-90 247.1 131.8)">CANTX0</text>
<text x="249.5" y="131.8" transform="rotate(-90 249.5 131.8)">CANRX0</text>
<text x="251.8" y="131.8" transform="rotate(-90 251.8 131.8)">DAC1</text>
<text x="254.2" y="131.8" transform="rotate(-90 254.2 131.8)">DAC0(CANRX1)</text>
<text x="256.5" y="131.8" transform="rotate(-90 256.5 131.8)">AD11(TXD3)</text>
<text x="258.9" y="131.8" transform="rotate(-90 258.9 131.8)">AD10</text>
<text x="261.2" y="131.8" transform="rotate(-90 261.2 131.8)">AD9</text>
<text x="263.6" y="131.8" transform="rotate(-90 263.6 131.8)">AD8</text>
<text x="54.2" y="133.4">GND</text>
<text x="115.3" y="133.4">GND</text>
<text x="192.4" y="134.2" transform="rotate(-90 192.4 134.2)">+5V+3V3</text>
<text x="211.9" y="136.5">GND</text>
<text x="51.1" y="141.9">1.2k</text>
<text x="51.1" y="139.8">R6</text>
<text x="69.9" y="141.9">1.2k</text>
<text x="69.9" y="139.8">R7</text>
<text x="112.4" y="143.2">C1</text>
<text x="204.8" y="143.6" transform="rotate(-90 204.8 143.6)">MASTER-RESET</text>
<text x="78.1" y="145.9">+5V</text>
<text x="110" y="145.5">47n</text>
<text x="125.1" y="148.2">+5V</text>
<text x="82.8" y="154.7">IC1</text>
<text x="95.7" y="158.3">4.6k</text>
<text x="95.7" y="156.3">R8</text>
<text x="109.8" y="158.3">4.6k</text>
<text x="109.8" y="156.3">R9</text>
<text x="129.8" y="157">IC3</text>
<text x="15" y="163.2">PHOTODIODE-1</text>
<text x="15" y="167.9">PHOTODIODE-2</text>
<text x="82.8" y="164.7">TL081P</text>
<text x="129.8" y="167">TL081P</text>
<text x="148.5" y="162.3">AD0</text>
<text x="35.2" y="170.2">1751248</text>
<text x="78.1" y="174">-5V</text>
<text x="125.1" y="176.4">-5V</text>
<text x="74.3" y="184.4">912k</text>
<text x="76.4" y="181.8">R5</text>
<text x="119.4" y="185.4">1n</text>
<text x="120.7" y="183.1">C3</text>
</g>
<g font-size="2" fill="#808080">
<text x="91.3" y="14.1">1</text>
<text x="96.7" y="15.2">FC</text>
<text x="104" y="15.1">V+</text>
<text x="110.8" y="14.1">8</text>
<text x="91.3" y="18.8">2</text>
<text x="91.3" y="23.5">4</text>
<text x="96.7" y="19.8">C+</text>
<text x="102.3" y="19.8">OUT</text>
<text x="110.8" y="18.8">5</text>
<text x="110.8" y="23.5">6</text>
<text x="160.1" y="23.5">3</text>
<text x="160.1" y="21.2">4</text>
<text x="215.7" y="23.5">1</text>
<text x="91.3" y="28.2">3</text>
<text x="96.7" y="29.2">GND OSC</text>
<text x="96.7" y="24.5">C-</text>
<text x="104.2" y="24.5">LV</text>
<text x="110.8" y="28.2">7</text>
<text x="160.1" y="28.2">1</text>
<text x="160.1" y="25.8">2</text>
<text x="215.7" y="25.8">2</text>
<text x="215.7" y="28.2">3</text>
<text x="265" y="25.8">1</text>
<text x="265" y="28.2">2</text>
<text x="215.7" y="30.5">4</text>
<text x="215.7" y="32.9">5</text>
<text x="215.7" y="35.2">6</text>
<text x="265" y="30.5">3</text>
<text x="105.4" y="86.9">1</text>
<text x="105.4" y="89.2">2</text>
<text x="190.5" y="88.1" transform="rotate(-90 190.5 88.1)">1</text>
<text x="192.8" y="88.1" transform="rotate(-90 192.8 88.1)">2</text>
<text x="195.2" y="88.1" transform="rotate(-90 195.2 88.1)">3</text>
<text x="197.5" y="88.1" transform="rotate(-90 197.5 88.1)">4</text>
<text x="199.9" y="88.1" transform="rotate(-90 199.9 88.1)">5</text>
<text x="202.2" y="88.1" transform="rotate(-90 202.2 88.1)">6</text>
<text x="204.6" y="88.1" transform="rotate(-90 204.6 88.1)">7</text>
<text x="206.9" y="88.1" transform="rotate(-90 206.9 88.1)">8</text>
<text x="209.2" y="88.1" transform="rotate(-90 209.2 88.1)">9</text>
<text x="211.6" y="89.2" transform="rotate(-90 211.6 89.2)">10</text>
<text x="221" y="88.1" transform="rotate(-90 221 88.1)">1</text>
<text x="223.3" y="88.1" transform="rotate(-90 223.3 88.1)">2</text>
<text x="225.7" y="88.1" transform="rotate(-90 225.7 88.1)">3</text>
<text x="228" y="88.1" transform="rotate(-90 228 88.1)">4</text>
<text x="230.4" y="88.1" transform="rotate(-90 230.4 88.1)">5</text>
<text x="232.7" y="88.1" transform="rotate(-90 232.7 88.1)">6</text>
<text x="235" y="88.1" transform="rotate(-90 235 88.1)">7</text>
<text x="237.4" y="88.1" transform="rotate(-90 237.4 88.1)">8</text>
<text x="246.8" y="88.1" transform="rotate(-90 246.8 88.1)">1</text>
<text x="249.1" y="88.1" transform="rotate(-90 249.1 88.1)">2</text>
<text x="251.5" y="88.1" transform="rotate(-90 251.5 88.1)">3</text>
<text x="253.8" y="88.1" transform="rotate(-90 253.8 88.1)">4</text>
<text x="256.2" y="88.1" transform="rotate(-90 256.2 88.1)">5</text>
<text x="258.5" y="88.1" transform="rotate(-90 258.5 88.1)">6</text>
<text x="260.9" y="88.1" transform="rotate(-90 260.9 88.1)">7</text>
<text x="263.2" y="88.1" transform="rotate(-90 263.2 88.1)">8</text>
<text x="105.4" y="91.6">3</text>
<text x="105.4" y="93.9">4</text>
<text x="135.9" y="91.6">1</text>
<text x="135.9" y="93.9">3</text>
<text x="143.6" y="91.6">2</text>
<text x="143.6" y="93.9">4</text>
<text x="105.4" y="96.3">5</text>
<text x="105.4" y="98.6">6</text>
<text x="135.9" y="96.3">5</text>
<text x="143.6" y="96.3">6</text>
<text x="199.9" y="113.9" transform="rotate(-90 199.9 113.9)">1</text>
<text x="202.2" y="113.9" transform="rotate(-90 202.2 113.9)">2</text>
<text x="204.6" y="113.9" transform="rotate(-90 204.6 113.9)">3</text>
<text x="206.9" y="113.9" transform="rotate(-90 206.9 113.9)">4</text>
<text x="209.2" y="113.9" transform="rotate(-90 209.2 113.9)">5</text>
<text x="211.6" y="113.9" transform="rotate(-90 211.6 113.9)">6</text>
<text x="213.9" y="113.9" transform="rotate(-90 213.9 113.9)">7</text>
<text x="216.3" y="113.9" transform="rotate(-90 216.3 113.9)">8</text>
<text x="223.3" y="113.9" transform="rotate(-90 223.3 113.9)">1</text>
<text x="225.7" y="113.9" transform="rotate(-90 225.7 113.9)">2</text>
<text x="228" y="113.9" transform="rotate(-90 228 113.9)">3</text>
<text x="230.4" y="113.9" transform="rotate(-90 230.4 113.9)">4</text>
<text x="232.7" y="113.9" transform="rotate(-90 232.7 113.9)">5</text>
<text x="235" y="113.9" transform="rotate(-90 235 113.9)">6</text>
<text x="237.4" y="113.9" transform="rotate(-90 237.4 113.9)">7</text>
<text x="239.7" y="113.9" transform="rotate(-90 239.7 113.9)">8</text>
<text x="246.8" y="113.9" transform="rotate(-90 246.8 113.9)">1</text>
<text x="249.1" y="113.9" transform="rotate(-90 249.1 113.9)">2</text>
<text x="251.5" y="113.9" transform="rotate(-90 251.5 113.9)">3</text>
<text x="253.8" y="113.9" transform="rotate(-90 253.8 113.9)">4</text>
<text x="256.2" y="113.9" transform="rotate(-90 256.2 113.9)">5</text>
<text x="258.5" y="113.9" transform="rotate(-90 258.5 113.9)">6</text>
<text x="260.9" y="113.9" transform="rotate(-90 260.9 113.9)">7</text>
<text x="263.2" y="113.9" transform="rotate(-90 263.2 113.9)">8</text>
<text x="77.8" y="154.9" transform="rotate(-90 77.8 154.9)">7</text>
<text x="80.1" y="154.9" transform="rotate(-90 80.1 154.9)">1</text>
<text x="74.3" y="162">2</text>
<text x="74.3" y="157.3">3</text>
<text x="85.5" y="157.3">5</text>
<text x="85.5" y="159.6">6</text>
<text x="121.3" y="159.6">3</text>
<text x="124.7" y="157.3" transform="rotate(-90 124.7 157.3)">7</text>
<text x="127.1" y="157.3" transform="rotate(-90 127.1 157.3)">1</text>
<text x="132.4" y="159.6">5</text>
<text x="132.4" y="162">6</text>
<text x="77.8" y="166.1" transform="rotate(-90 77.8 166.1)">4</text>
<text x="80.1" y="166.1" transform="rotate(-90 80.1 166.1)">8</text>
<text x="121.3" y="164.3">2</text>
<text x="124.7" y="168.4" transform="rotate(-90 124.7 168.4)">4</text>
<text x="127.1" y="168.4" transform="rotate(-90 127.1 168.4)">8</text>
</g>
<g font-size="1.7" fill="#c90d0c">
<text x="85.5" y="18.6">+</text>
<text x="126.8" y="29.9" transform="rotate(-90 126.8 29.9)">+</text>
</g>
</svg>
